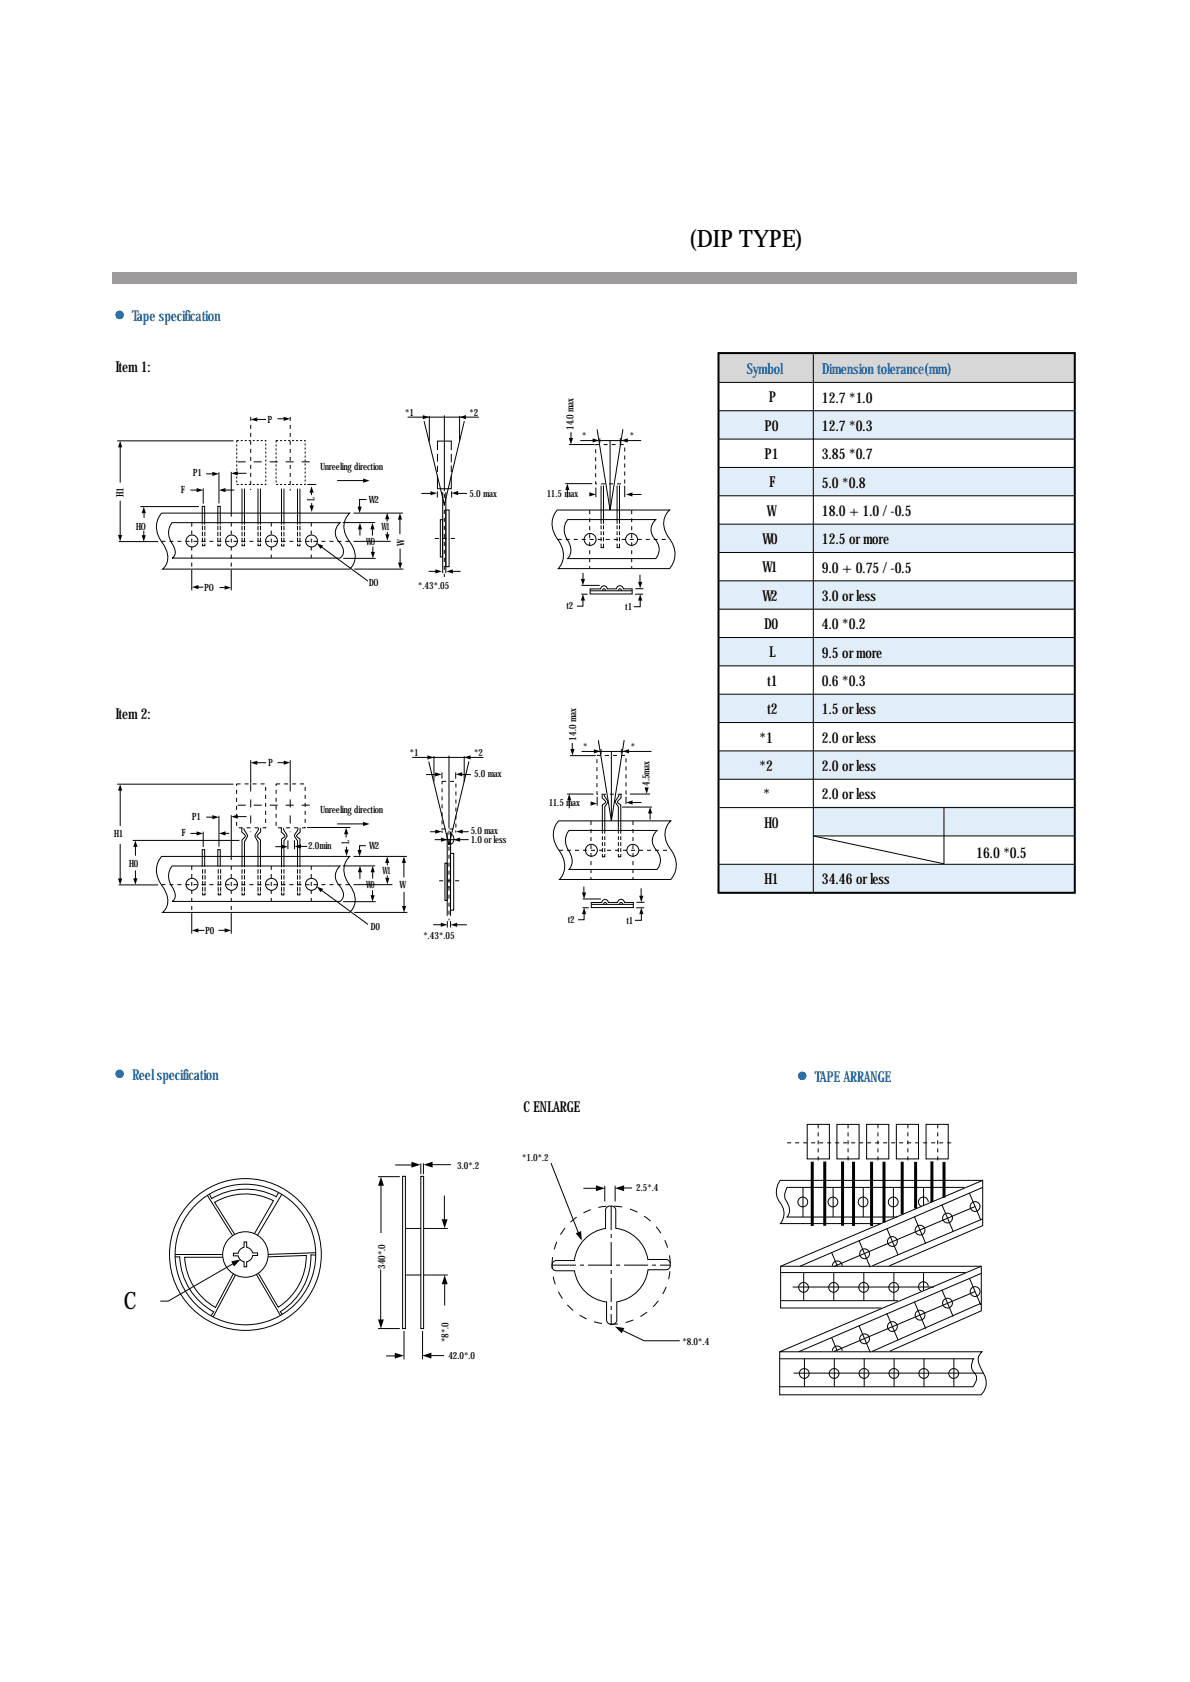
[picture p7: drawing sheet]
<svg xmlns="http://www.w3.org/2000/svg" width="210mm" height="297mm" viewBox="0 0 210 297" stroke-linecap="round" stroke-linejoin="round" font-family="sans-serif">
<g fill="#e1edf8">
<path d="M126.8 152.4h62.7v5.2h-62.7z"/>
<path d="M126.7 132.5h62.8v5h-62.8z"/>
<path d="M126.7 122.5h62.8v5h-62.8z"/>
<path d="M126.7 112.5h62.8v5h-62.8z"/>
<path d="M126.7 102.4h62.8v5.1h-62.8z"/>
<path d="M126.7 92.4h62.8v5.1h-62.8z"/>
<path d="M126.7 82.4h62.8v5h-62.8z"/>
<path d="M126.7 72.4h62.8v5h-62.8z"/>
</g>
<g fill="#00559b">
<circle cx="21.1" cy="55.6" r=".75"/>
<circle cx="21.1" cy="189.4" r=".75"/>
<circle cx="141.5" cy="189.8" r=".75"/>
</g>
<g fill="none" stroke="#000" stroke-width=".18">
<path d="M20.7 77.8h20.5M21.2 78.4v6.7M45.1 74h1.8M48.9 73.9h1.6M71.9 73.6h12.6M74.8 74.3l3.6 14.7 3.5-14.7M75.7 73.4v4.5M77.2 79.4v-1.6h2.4v1.6M78.4 73.3v13.3M81.1 73.4v4.5M100.4 78.4h4.5M100.7 76.2v1.3"/>
<path d="M102.4 77.7h10.7M105.8 77.3v.8M107.6 77.8v12.2M109.4 77.3v.9M109.9 75.7l-2.3 14.3-2.3-14.3M20.9 95.5h7M21.2 88.3v6.5M24.7 89.4h10.4M25.4 93.6v1.3M25.4 90.2v1.2M28.5 90.5h33.2a3.5 3.5 0 0 0-.1 5 3.5 3.5 0 0 1 .4 4.6l-.3 .3h-33l.1-.1a2.89 2.89 0 0 0 .4-3.5l-.6-1.1a3.9 3.9 0 0 1-.1-5.2zM30.4 92.2h29.6l-.1 .1a2.33 2.33 0 0 0-.1 3.3 1.9 1.9 0 0 1 .4 2.6l-.2 .2h-29.6a1.07 1.07 0 0 0 .5-1l-.1-.7-.5-.9a2.97 2.97 0 0 1 .1-3.6z"/>
<path d="M33.6 86.4h1.5M35.7 92.5v-3.2h.4v3.2M35.7 92.7v.8M35.7 93.8v.8M35.7 94.8v.8M35.7 95.9v.4h.4v-.4M35.8 86.1v2.7M36.1 92.7v.8M36.1 93.8v.8M36.1 94.8v.8M36.4 83.6h1.5M38.4 92.5v-3.2h.5v3.2"/>
<path d="M38.4 92.7v.8M38.4 93.8v.8M38.4 94.8v.8M38.4 95.9v.4h.5v-.4M38.6 83.3v5.5M38.9 92.7v.8M38.9 93.8v.8M38.9 94.8v.8M39.5 86.4h1.8M40.8 83.2v7.9M41.6 83.5h1.9M42.7 86.2v6.3"/>
<path d="M42.7 92.8v.7M42.7 93.8v.8M42.7 94.9v.7M42.7 95.9v.4h.4v-.4M43.1 86.2v6.3M43.1 92.8v.7M43.1 93.8v.8M43.1 94.9v.7M45.5 86.2v6.3M45.5 92.8v.7M45.5 93.8v.8M45.5 94.9v.7"/>
<path d="M45.5 95.9v.3h.4v-.3M45.9 86.2v6.3M45.9 92.8v.7M45.9 93.8v.8M45.9 94.9v.7M49.7 95.9v.4h.4v-.4M49.7 86.2v6.3M49.7 92.8v.7M49.7 93.8v.8M49.7 94.9v.7M50.1 86.2v6.3M50.1 92.8v.7"/>
<path d="M50.1 93.8v.8M50.1 94.9v.7M52.5 86.2v6.3M52.5 92.8v.7M52.5 93.8v.8M52.5 94.9v.7M52.5 95.9v.4h.4v-.4M52.9 86.2v6.3M52.9 92.8v.7M52.9 93.8v.8M52.9 94.9v.7M54.2 85.5h1.6"/>
<path d="M56.4 96.2l8.5 6.3M59.5 84.8h5M60.4 92.2h5.8M60.5 98.5h5.8M62.3 90.5h8.8M62.3 95.5h6.6M63.5 92.9v1.6M64.7 88.1h-1.3v1.6M65.7 92.9v1.6M65.8 96.4v1.3M68.3 91.5v.5M68.3 93.8v.5"/>
<path d="M70.5 91.2v3M70.6 96.8v2.8M74.3 87h1.8M77.1 86.7v1.1M77.2 83.8v2.4h2.4v-2.3M77.2 80v1.4M77.2 82.2v1M77.7 91.7h.4v6.5h-.4zM78.1 86.8v14.3M78.6 89.9h.6v10.1h-.6zM78.6 86.8v14.3M79.6 80.1v1.5"/>
<path d="M79.6 82.1v1.2M79.7 86.7v1.1M80.6 87h1.8M98.3 90h19.8a3.5 3.5 0 0 0 0 5 4 4 0 0 1 0 5.3h-19.6a3.8 3.8 0 0 0-.1-5.2 3.9 3.9 0 0 1-.1-5.1zM99.7 85.3h4.8M100.1 86.2v1.5M100.1 91.6h15.6l-.1 .1a2.33 2.33 0 0 0-.1 3.4 2.51 2.51 0 0 1 .2 3.4h-15.6h.1a2.53 2.53 0 0 0-.1-3.2 2.97 2.97 0 0 1 0-3.7zM105.1 81.9v.1M105.1 86v1.7M106 95.9v.7h.5v-.7M106 85.6v6.8M106 92.7v.6"/>
<path d="M106 93.7v.7M106 94.8v.6M106.5 85.6v6.8M106.5 92.7v.6M106.5 93.7v.7M106.5 94.8v.6M108.8 95.9v.7h.5v-.7M108.8 85.6v6.8M108.8 92.7v.6M108.8 93.7v.7M108.8 94.8v.6M109.3 85.6v6.8"/>
<path d="M109.3 92.7v.6M109.3 93.7v.7M109.3 94.8v.6M110.2 85.7v2M111.4 87.2h1.7M33.8 100.5v3.6M34.7 103.6h1.2M38.7 103.6h1.4M40.8 100.5v3.6M62.5 100.4h8.7M75.6 100.8h1.6M79.6 100.8h1.6"/>
<path d="M102.5 104.8h1.2M102.6 103.3h3.2M102.8 105.8v1.1h-1M102.8 101.1v1.7M104.1 103.9h1.8a.59 .59 0 0 1 .6-.6 .59 .59 0 0 1 .6 .6h1.6a.62 .62 0 0 1 .6-.6 .62 .62 0 0 1 .7 .6h1.5v.9h-7.4zM104.1 104.2h7.4M106.2 104.2l.3-.3 .3 .1v.2M109.1 104.2l.2-.3 .3 .1v.2M112 104.8h1.4M112.1 103.8h1.4M112.9 101.4v1.7M112.9 105.8v1.2h-1.1"/>
<path d="M20.7 138.3h20.5M21.2 138.9v6.8M44.2 134.1v4.1M45.1 134.5h1.8M48.9 134.5h1.6M51.2 134.1v4.1M72.7 133.6h12.6M75.1 136.6h1.8M75.6 134.3l3.6 14.8 3.5-14.8M76.5 133.4v4.5M78 136.2v1.1M79.2 133.3v12.8"/>
<path d="M80.4 136.2v1.1M81.3 136.6h1.8M81.9 133.4v4.5M100.5 133.3h4.6M100.9 131v1.8M102.6 132.5h12.3M106 132.1v1M107.8 132.6v12.2M109.6 132.1v.8M110.1 130.5l-2.3 14.3-2.3-14.2M20.9 156.1h7M21.2 148.9v6.5"/>
<path d="M23.4 148.2h18.8M23.9 153.5v1.9M23.9 149.1v1.8M28.5 151.1h33.2a3.5 3.5 0 0 0-.1 5 3.5 3.5 0 0 1 .4 4.5l-.3 .3h-33h.1a2.89 2.89 0 0 0 .4-3.6l-.6-1.1a3.9 3.9 0 0 1-.1-5.1zM30.4 152.7h29.6l-.1 .1a2.33 2.33 0 0 0-.1 3.4 1.9 1.9 0 0 1 .4 2.6l-.2 .2h-29.6a1.07 1.07 0 0 0 .5-1l-.1-.7-.5-.9a2.97 2.97 0 0 1 .1-3.7zM33.6 147h1.5M35.7 152.9v-3h.4v3M35.7 157.4v.4h.5v-.4M35.7 153.3v.8M35.7 154.4v.7M35.7 155.4v.8M35.7 156.5v.7"/>
<path d="M35.8 146.7v2.7M36.2 153.3v.8M36.2 154.4v.7M36.2 155.4v.8M36.2 156.5v.7M36.4 144.1h1.5M38.4 152.9v-3h.5v3M38.5 157.4v.4h.4v-.4M38.5 153.3v.8M38.5 154.4v.7M38.5 155.4v.8M38.5 156.5v.7"/>
<path d="M38.6 143.9v5.4M38.9 153.3v.8M38.9 154.4v.7M38.9 155.4v.8M38.9 156.5v.7M39.5 147h.9M40.8 143.8v7.9M41.6 144h1.9M42.7 146v.8l.6 .7-.6 .7v4.8M42.7 157.4v.4h.4v-.4M42.7 153.3v.8M42.7 154.4v.7"/>
<path d="M42.7 155.4v.8M42.7 156.5v.7M43 146.1l.2 .4a1.01 1.01 0 0 1 .2 1.5l-.3 .5v4.5M43.1 153.3v.8M43.1 154.4v.7M43.1 155.4v.8M43.1 156.5v.7M45.5 157.4v.4h.4v-.4M45.5 153.3v.8M45.5 154.4v.7M45.5 155.4v.8M45.5 156.5v.7"/>
<path d="M45.6 146.1l-.1 .4a1.01 1.01 0 0 0-.3 1.5l.3 .5v4.5M45.9 153.3v.8M45.9 154.4v.7M45.9 155.4v.8M45.9 156.5v.7M46 146v.8l-.7 .7 .6 .7v4.8M48.5 149.3h1.6M49.6 146v.8l.7 .7-.6 .5v5M49.7 157.4v.4h.4v-.4M49.7 153.3v.8M49.7 154.4v.7M49.7 155.4v.8"/>
<path d="M49.7 156.5v.7M50 146.1l.1 .4a1.01 1.01 0 0 1 .4 1.1l-.4 .7v4.7M50.1 153.3v.8M50.1 154.4v.7M50.1 155.4v.8M50.1 156.5v.7M50.8 148.2v1.6M51.9 148.2v1.6M52.5 157.4v.4h.4v-.4M52.5 153.3v.8M52.5 154.4v.7M52.5 155.4v.8"/>
<path d="M52.5 156.5v.7M52.5 146.1l-.1 .4a1.01 1.01 0 0 0-.4 1.1l.5 .7v4.7M52.8 149.3h1.4M52.9 153.3v.8M52.9 154.4v.7M52.9 155.4v.8M52.9 156.5v.7M52.9 146v.8l-.6 .7 .6 .5v5M54.2 146h7.6M56.4 156.8l8.5 6.3M59.5 145.3h5M60.4 152.7h5.8"/>
<path d="M60.5 159h5.8M61.1 146.8v.9M61.1 149.4v.7M62.3 151.1h9.5M62.3 156h6.9M63.5 153.5v1.5M64.5 149.2h-1.1v1M65.7 157v1.2M65.7 153.4v1.6M68.3 154.4v.5M68.3 152.1v.5M71.2 151.8v3"/>
<path d="M71.3 157.3v2.8M75.9 146.7h1.2M76.7 148.1h6M78 146.5v.4M78.5 152.3h.4v6.5h-.4zM78.9 146.8v14.7M79.5 150.5h.5v10h-.5zM79.5 146.7v14.8M79.6 147.1a1.05 1.05 0 0 1-.1 1.8M80.4 146.5v.4M81.4 146.7h1.3M98.5 144.8h19.8l-.1 .1a3.5 3.5 0 0 0 .1 4.9 4 4 0 0 1 0 5.3h-19.6a3.8 3.8 0 0 0-.1-5.1 3.9 3.9 0 0 1-.1-5.2z"/>
<path d="M100 140.1h4.7M100.4 146.5h15.5l-.1 .1a2.33 2.33 0 0 0-.1 3.3 2.51 2.51 0 0 1 .2 3.5h-15.5v-.1a2.53 2.53 0 0 0-.1-3.2 2.97 2.97 0 0 1 .1-3.6zM100.4 141v1.6M102.8 158.6h3.2M103 156.4v1.7M104.3 159.2h1.8a.59 .59 0 0 1 .6-.5 .59 .59 0 0 1 .6 .5h1.6a.62 .62 0 0 1 .6-.6 .62 .62 0 0 1 .7 .6h1.5v.9h-7.4zM104.3 159.5h7.4M105.3 140.5v1.6M106.2 140.1v.7l.6 .7-.5 .5v5M106.3 150.6v.5h.4v-.5M106.3 147.5v.7M106.3 148.6v.6"/>
<path d="M106.3 149.6v.7M106.4 159.5l.3-.3 .3 .1v.2M106.6 140.2l.1 .4a.9 .9 0 0 1 .4 1l-.4 .7v4.7M106.7 147.5v.7M106.7 148.6v.6M106.7 149.6v.7M109.1 150.6v.5h.4v-.5M109.1 147.5v.7M109.1 148.6v.6M109.1 149.6v.7M109.1 140.2l-.1 .4a.9 .9 0 0 0-.4 1l.5 .7v4.7M109.3 159.5l.2-.3 .3 .1v.2"/>
<path d="M109.5 147.5v.7M109.5 148.6v.6M109.5 149.6v.7M109.5 140.1v.7l-.6 .7 .6 .5v5M109.7 142.4h5.3M110.4 140.5v1.3M111.1 140.1h3.6M111.4 141.6h1.8M112.3 159.2h1.4M113.1 156.7v1.7M114.7 143.3v1.3M33.8 161.1v3.6"/>
<path d="M34.7 164.1h1.4M38.5 164.1h1.6M40.8 161.1v3.6M62.5 160.9h9.4M76.4 163.1h1.6M78.9 162.5v1.1M79.5 162.5v1.1M80.5 163.1h1.8M102.7 160.1h1.2M103 161.1v1.1h-1M112.2 160.1h1.4M113.1 161.1v1.2h-1.1"/>
<path d="M142.4 198.3h3.9v6.1h-3.9zM147.6 198.3h3.9v6.1h-3.9zM152.9 198.3h3.9v6.1h-3.9zM158.1 198.3h3.9v6.1h-3.9zM163.3 198.3h4v6.1h-4zM36.6 210.9l4.4 7.1M43 219.1h.5v.9a1.29 1.29 0 0 1 1.1 1h.8v.5h-.8a1.29 1.29 0 0 1-1.1 1.1v.8h-.5v-.8a1.29 1.29 0 0 1-1-1.1h-.8v-.4h.8a1.29 1.29 0 0 1 1-1.1zM44.9 217.6l3.3-5.8a10.7 10.7 0 0 0-10.4 .3l3.6 5.7M49.2 210.3l-.5 .8a11.5 11.5 0 0 0-11.4 .3l-.3-.7M49.7 210.7l-4.3 7.2M66.7 207.6h3.8M67.2 209v8.5"/>
<path d="M69.7 205.5h3.8M71 207.5h.5v26.8h-.5zM71.6 216.7h2.7M74.2 207.5h.5v26.8h-.5zM74.2 205.2v1.9M74.7 205.2v1.9M74.8 216.7h4.2M76.1 205.4h3.4M78.4 210.9v5.1M97.2 205.1l5.1 13.1M102.9 209.6h2.4M106.7 209.2v2.7"/>
<path d="M107 213a.96 .96 0 0 1 1.6 .5v3.2a6.5 6.5 0 0 1 5.7 5.5h3.2a.91 .91 0 0 1 .7 .9 .91 .91 0 0 1-.7 .9h-3.2a6.5 6.5 0 0 1-5.5 5.6v3.2a.91 .91 0 0 1-.9 .8 .91 .91 0 0 1-.9-.8v-3.1a6.5 6.5 0 0 1-5.7-5.5h-3.2a.91 .91 0 0 1-.7-1 .91 .91 0 0 1 .7-.9h3.2a6.5 6.5 0 0 1 5.5-5.6v-3.2zM108.5 209.2v2.7M109 209.5h2.5M141.6 209.4v5.3M147 209.4v5.3M151.5 218.8l2 4.7M152.3 209.4v5.3M155.4 215.8h-17.7v-.1a2.87 2.87 0 0 0-.1-3.5 3.3 3.3 0 0 1 0-4h35.7v8l-16.4 7.1M156.4 216.6l2 4.8M157.6 209.4v5.3M161.3 214.6l2 4.8M162.9 209.4v3.3"/>
<path d="M163.7 212a.86 .86 0 0 0-1.3-.7 .86 .86 0 0 0 .1 1.5M164.1 212.1h.1M164.1 211.9v.2M166.1 212.5l2 4.7M170.1 209.4h-31.3a2.31 2.31 0 0 0 .1 2.9 2.07 2.07 0 0 1-.1 2.4h19.5M171 210.4l2 4.8M172 212.8l-24.9 10.6M173.3 208.2l-35.6 15.2v7.3h17.8M173.3 215l-19.4 8.3M173.3 209.4l-32.2 14M30.8 221.7h.9a11.5 11.5 0 0 0 6 9.7l-.5 .7M30.9 221.3h8.4"/>
<path d="M39.3 221.8h-6.7a10.7 10.7 0 0 0 5.4 8.8l3.1-5.9M41.2 222.8l-11.5 6.7h-1.4M41.5 224.9l-3.9 7.4M45.2 224.8l4.2 7.2M47.3 221.7l6.7-.3a10.7 10.7 0 0 1-4.9 9.2l-3.5-6M55.7 221l-8.4 .3M55.7 221.4l-.9-.1a11.5 11.5 0 0 1-5.4 10.1l.4 .4M66.7 234.3h3.8M67.1 223.9v9.8M68.1 239.2h2.4M71.3 234.8v5M71.6 224.9h2.7"/>
<path d="M74.5 234.8v5M74.8 224.9h4.2M75.9 239.1h2.4M78.4 226.3v4M109.7 234.6l3.9 1.9h6.3M137.5 239.7h34.2v.1a2.03 2.03 0 0 0 .2 2.3 1.91 1.91 0 0 1-.3 2.5h-34.1M137.7 224.5h32.6M137.7 229.4h20.7M137.7 223.4h35.4v7.8l-16.1 7.1M139.8 227h25M141.8 224.5v4.9M141.9 239.7v4.9"/>
<path d="M146.7 220.9l1 2.4M146.7 235.9l1 2.4M146.8 223.3a.86 .86 0 0 1 .9-.9 .86 .86 0 0 1 .9 .9M146.8 238.3a.86 .86 0 0 1 .9-.9 .86 .86 0 0 1 .9 .9M147.1 224.5v4.9M147.2 239.7v4.9M151.5 233.8l2 4.7M152.4 224.5v4.9M152.4 239.7v4.9M156.4 231.6l2 4.8M157.7 224.5v4.9M157.7 239.7v4.9"/>
<path d="M161.3 229.6l2 4.8M162.9 224.4v3.2M163 239.7v4.9M163.7 227a.86 .86 0 0 0-1.3-.8 .86 .86 0 0 0 .1 1.5M166.1 227.5l2 4.7M168.3 239.7v4.9M171 225.4l2 4.8M172 227.8l-24.9 10.6M173.1 223.4l-35.6 15v7.6l35.6-.1a2.91 2.91 0 0 0 .4-3.6 4.4 4.4 0 0 1-.9-3l.6-.9h-35.7M173.1 229.9l-19.3 8.5M173.1 224.6l-32.2 13.8M140 242.2h33.5"/>
<circle cx="33.9" cy="95.4" r="1.05"/>
<circle cx="40.8" cy="95.4" r="1.05"/>
<circle cx="47.9" cy="95.4" r="1.05"/>
<circle cx="54.9" cy="95.4" r="1.05"/>
<circle cx="104.1" cy="95.1" r="1.05"/>
<circle cx="111.4" cy="95.1" r="1.05"/>
<circle cx="33.9" cy="156" r="1.05"/>
<circle cx="40.8" cy="156" r="1.05"/>
<circle cx="47.9" cy="156" r="1.05"/>
<circle cx="54.9" cy="156" r="1.05"/>
<circle cx="104.3" cy="150" r="1.05"/>
<circle cx="111.6" cy="150" r="1.05"/>
<circle cx="141.6" cy="212" r=".86"/>
<circle cx="146.9" cy="212" r=".86"/>
<circle cx="152.2" cy="212" r=".86"/>
<circle cx="157.4" cy="219" r=".86"/>
<circle cx="157.6" cy="212" r=".86"/>
<circle cx="162.3" cy="217" r=".86"/>
<circle cx="167.1" cy="214.9" r=".86"/>
<circle cx="172" cy="212.8" r=".86"/>
<circle cx="43.3" cy="221.3" r="4"/>
<circle cx="43.3" cy="221.3" r="13.4"/>
<circle cx="43.3" cy="221.3" r="12.4"/>
<circle cx="141.7" cy="227.1" r=".86"/>
<circle cx="147" cy="227.1" r=".86"/>
<circle cx="152.3" cy="227.1" r=".86"/>
<circle cx="152.5" cy="236.2" r=".86"/>
<circle cx="152.5" cy="221.2" r=".86"/>
<circle cx="157.4" cy="234" r=".86"/>
<circle cx="157.6" cy="227.1" r=".86"/>
<circle cx="162.3" cy="232" r=".86"/>
<circle cx="167.1" cy="229.9" r=".86"/>
<circle cx="172" cy="227.8" r=".86"/>
<circle cx="141.9" cy="242.3" r=".86"/>
<circle cx="147.1" cy="242.3" r=".86"/>
<circle cx="152.4" cy="242.3" r=".86"/>
<circle cx="157.7" cy="242.3" r=".86"/>
<circle cx="162.9" cy="242.3" r=".86"/>
<circle cx="168.2" cy="242.3" r=".86"/>
</g>
<g fill="#000">
<path d="M21.2 77.8l.4 1.1h-.8zM44.2 74l1.2-.4v.8zM50 73.5l1.2 .4-1.2 .3zM74.6 73.2l1.1 .4-1.1 .4zM81.1 73.6l1.1-.4v.8zM100.3 77.3h.8l-.4 1.1zM104.5 77.3l1.2 .4-1.2 .4zM109.6 77.7l1.1-.4v.8zM20.8 94.4h.8l-.4 1.1zM25 94.4h.7l-.3 1.2zM25.4 89.4l.3 1.1h-.7zM34.7 86.1l1.1 .4-1.1 .3z"/>
<path d="M37.5 83.2l1.1 .4-1.1 .4zM38.6 86.4l1.2-.3v.7zM40.8 83.5l1.1-.4v.8zM54.6 89.2h.7l-.3 1.1zM55 85.8l.3 1.1h-.7zM55.9 95.8l1.1 .4-.5 .6zM63.1 89.4h.7l-.4 1.1zM63.5 92.2l.4 1.2h-.8zM64.1 84.4l1.1 .4-1.1 .3zM65.4 97.3h.7l-.3 1.2zM65.7 92.2l.4 1.2h-.8zM68 94.2h.7l-.4 1.2z"/>
<path d="M68.3 90.4l.4 1.2h-.8zM70.2 99.2h.7l-.3 1.2zM70.5 90.5l.4 1.2h-.7zM75.9 86.6l1.2 .4-1.2 .4zM79.7 87l1.1-.4v.7zM100.1 85.3l.3 1.2h-.7zM103.9 86.8l1.2 .4-1.2 .4zM110.4 87.2l1.2-.4v.8zM33.9 103.6l1.1-.4v.7zM39.6 103.3l1.2 .4-1.2 .3zM76.8 100.4l1.1 .4-1.1 .4zM78.7 100.8l1.2-.4v.8z"/>
<path d="M102.5 102.1h.7l-.4 1.2zM102.8 104.8l.4 1.1h-.7zM112.5 102.6h.8l-.4 1.2zM112.9 104.8l.4 1.1h-.7zM21.2 138.3l.4 1.2h-.8zM44.2 134.5l1.2-.3v.7zM50 134.2l1.2 .3-1.2 .4zM75.4 133.2l1.1 .4-1.1 .4zM76.7 136.2l1.2 .4-1.2 .4zM80.4 136.6l1.1-.4v.7zM81.9 133.6l1.1-.4v.8zM100.6 132.1h.7l-.3 1.1z"/>
<path d="M104.8 132.2l1.1 .3-1.1 .4zM109.8 132.5l1.2-.3v.7zM113.7 138.9h.7l-.3 1.1zM20.8 155h.8l-.4 1.1zM23.5 154.9h.7l-.3 1.2zM23.9 148.2l.3 1.2h-.7zM34.7 146.6l1.1 .4-1.1 .4zM37.5 143.8l1.1 .3-1.1 .4zM38.6 147l1.2-.4v.8zM40.8 144l1.1-.3v.7zM49.6 149l1.2 .4-1.2 .3zM51.9 149.3l1.2-.4v.8z"/>
<path d="M55.9 156.4l1.1 .4-.5 .6zM60.8 149.9h.7l-.4 1.1zM61.1 146l.3 1.1h-.7zM63.1 149.9h.7l-.4 1.2zM63.5 152.7l.4 1.2h-.8zM64.1 145l1.1 .3-1.1 .4zM65.3 157.9h.8l-.4 1.1zM65.7 152.7l.4 1.2h-.7zM68 154.8h.7l-.4 1.2zM68.3 151.1l.4 1.1h-.8zM70.9 159.8h.7l-.3 1.2zM71.2 151.1l.4 1.1h-.7z"/>
<path d="M76.8 146.3l1.1 .4-1.1 .4zM77.8 147.7l1.1 .4-1.1 .4zM80 148.1l1.2-.4v.8zM80.5 146.7l1.1-.4v.7zM100.4 140l.4 1.2h-.8zM102.7 157.4h.7l-.4 1.2zM104.2 141.4l1.1 .3-1.1 .4zM110.4 141.6l1.2-.4v.7zM112.8 158h.7l-.4 1.1zM114.7 142.3l.3 1.2h-.7zM33.8 164.1l1.2-.4v.8zM39.6 163.7l1.2 .4-1.2 .4z"/>
<path d="M77.8 162.8l1.1 .3-1.1 .4zM79.5 163.1l1.1-.3v.7zM103 160.1l.4 1.1h-.7zM113.1 160.1l.4 1.1h-.7zM67.2 207.5l.5 1.6h-1zM72.6 204.9l1.6 .5-1.6 .6zM74.7 205.4l1.6-.5v1zM77.9 215.1h1l-.5 1.6zM101.5 217.5l1-.4 .1 1.7zM105.1 209.1l1.6 .5-1.6 .5zM108.5 209.6l1.6-.5v1zM40.8 222.5l1.6-.4-1.1 1.3z"/>
<path d="M66.7 232.7h1l-.5 1.6zM69.6 238.6l1.6 .5-1.6 .5zM74.5 239.1l1.6-.5v1zM78.4 224.9l.6 1.6h-1.1zM108.5 234l1.6 .3-.4 .9z"/>
</g>
<path d="M107.8 212.7v20.9M97.4 223.2h20.8" fill="none" stroke="#000" stroke-width=".18" stroke-dasharray="4.2 .7 .7 .7" stroke-linecap="butt"/>
<g fill="none" stroke="#000" stroke-width=".18" stroke-dasharray="1.4 1.4" stroke-linecap="butt">
<path d="M54.6 81.5h-14M44.2 138.2v8.6M51.2 138.2v8.6M54.6 142h-14"/>
<circle cx="107.8" cy="223.2" r="10.4"/>
</g>
<path d="M143.3 204.9v11.3M145.5 204.9v11.3M148.6 204.9v11.3M150.6 204.9v11.3M153.7 204.9v11.3M155.9 204.9v10.7M159.1 204.9v9.3M161.5 204.9v8.3M164.4 204.9v7.1M166.5 205v6.3" fill="none" stroke="#000" stroke-width=".53"/>
<g fill="none" stroke="#000" stroke-width=".18" stroke-dasharray=".7 .7" stroke-linecap="butt">
<path d="M44.2 73.5v12.9M51.2 73.5v13M105.1 78.4h5.1v6.9h-5.1zM28.5 95.5h33.1M33.8 92.2v7.9M40.8 92.2v7.9M47.8 92.2v6.2M54.9 92.2v6.2M54.9 86.8v.5M55 89.2v-.5M76.7 95h4.1M78.4 87.1v14.7"/>
<path d="M98.4 95.1h19.8M104 90v10.3M111.4 90v10.3M41.7 138.3h5.2v7.7h-5.2zM48.7 138.3h5.1v7.7h-5.1zM78 137.8h2.4v8.4h-2.4zM105.3 133.3h5.1v6.8h-5.1zM28.5 156h33.1M33.8 152.7v7.9M40.8 152.7v7.9M47.8 152.7v6.3M54.9 152.7v6.3"/>
<path d="M77.5 155.4h4M78.9 156.4h.5M79.2 146.5v15.9M98.6 150h19.8M104.2 144.8v10.3M111.7 144.8v10.3M144.3 198.3v6.6M149.6 198.3v6.6M154.9 198.3v6.6M160.1 198.3v6.6M165.4 198.3v6.6M138.8 201.6h29.3"/>
</g>
<path d="M41.8 77.7h5.1v7.8h-5.1zM48.7 77.7h5.1v7.8h-5.1z" fill="none" stroke="#000" stroke-width=".18" stroke-dasharray=".4 .4" stroke-linecap="butt"/>
<path d="M143.5 142.3h45.8v5.2h-45.8z" fill="#e1edf8"/>
<path d="M126.7 62.5h62.8v4.9h-62.8z" fill="#d7d7d7"/>
<path d="M126.7 62.3h62.9v95.2h-62.9z" fill="none" stroke="#000" stroke-width=".35"/>
<g fill="none" stroke="#000" stroke-width=".18">
<path d="M126.7 67.5h62.8M126.7 72.5h62.8M126.7 77.5h62.8M143.5 62.5v94.8M126.7 82.5h62.8M126.7 87.5h62.8M126.7 92.5h62.8M126.7 97.5h62.9M126.7 102.5h62.9M126.7 107.5h62.9M126.7 112.5h62.9M126.7 117.5h62.8"/>
<path d="M126.7 122.5h62.8M126.7 127.5h62.7M126.7 132.5h62.8M126.7 137.5h62.8M126.7 152.5h63M126.9 142.5h62.6M166.5 142.5v9.9l-23-4.9h46.1"/>
</g>
<path d="M19.9 47.9h170v2.1h-170z" fill="#9c9a9a"/>
<g font-size="4.2">
<text x="121.6" y="43.6">(DIP TYPE)</text>
<text x="21.9" y="230.8">C</text>
</g>
<g font-size="2.6" fill="#00559b">
<text x="23.3" y="56.6">Tape specification</text>
<text x="131.7" y="66">Symbol</text>
<text x="145" y="66">Dimension tolerance(mm)</text>
<text x="23.3" y="190.4">Reel specification</text>
<text x="143.7" y="190.8">TAPE ARRANGE</text>
</g>
<g font-size="2.6">
<text x="20.4" y="65.6">Item 1:</text>
<text x="135.6" y="71">P</text>
<text x="145" y="71">12.7 *1.0</text>
<text x="134.9" y="76">P0</text>
<text x="145" y="76">12.7 *0.3</text>
<text x="134.9" y="81">P1</text>
<text x="145" y="81">3.85 *0.7</text>
<text x="135.7" y="86">F</text>
<text x="145" y="86">5.0 *0.8</text>
<text x="134.5" y="96">W</text>
<text x="135.2" y="91">W</text>
<text x="136" y="96">0</text>
<text x="145" y="91">18.0 + 1.0 / -0.5</text>
<text x="134.5" y="101">W</text>
<text x="136" y="101">1</text>
<text x="145" y="96">12.5 or more</text>
<text x="145" y="101">9.0 + 0.75 / -0.5</text>
<text x="134.5" y="106">W</text>
<text x="136" y="106">2</text>
<text x="145" y="106">3.0 or less</text>
<text x="134.8" y="111">D0</text>
<text x="145" y="111">4.0 *0.2</text>
<text x="135.7" y="116">L</text>
<text x="145" y="116">9.5 or more</text>
<text x="135.3" y="121">t1</text>
<text x="135.3" y="126">t2</text>
<text x="145" y="121">0.6 *0.3</text>
<text x="20.4" y="126.8">Item 2:</text>
<text x="134" y="131">*1</text>
<text x="145" y="126">1.5 or less</text>
<text x="145" y="131">2.0 or less</text>
<text x="134" y="136">*2</text>
<text x="145" y="136">2.0 or less</text>
<text x="134.7" y="141">*</text>
<text x="145" y="141">2.0 or less</text>
<text x="134.8" y="146">H0</text>
<text x="134.8" y="156">H1</text>
<text x="172.2" y="151.3">16.0 *0.5</text>
<text x="145" y="156">34.46 or less</text>
<text x="92.3" y="196.1">C ENLARGE</text>
</g>
<g font-size="1.8">
<text x="47.2" y="74.6">P</text>
<text x="71.5" y="73.3">*1</text>
<text x="82.8" y="73.3">*2</text>
<text x="101.2" y="75.8" transform="rotate(-90 101.2 75.8)">14.0 max</text>
<text x="102.7" y="77.4">*</text>
<text x="111.1" y="77.4">*</text>
<text x="34" y="84">P1</text>
<text x="56.5" y="82.9">Unreeling direction</text>
<text x="21.8" y="87.7" transform="rotate(-90 21.8 87.7)">H1</text>
<text x="31.9" y="86.9">F</text>
<text x="55.5" y="88.3" transform="rotate(-90 55.5 88.3)">L</text>
<text x="65.1" y="88.7">W</text>
<text x="66" y="88.7">2</text>
<text x="82.8" y="87.7">5.0 max</text>
<text x="96.5" y="87.7">11.5 max</text>
<text x="24" y="93.5">HO</text>
<text x="67.3" y="93.5">W</text>
<text x="68.1" y="93.5">1</text>
<text x="64.6" y="96.1">W</text>
<text x="65.4" y="96.1">O</text>
<text x="71.3" y="96.2" transform="rotate(-90 71.3 96.2)">W</text>
<text x="36" y="104.2">PO</text>
<text x="65" y="103.3">DO</text>
<text x="73.8" y="103.9">*.43*.05</text>
<text x="99.9" y="107.4">t2</text>
<text x="110.3" y="107.6">t1</text>
<text x="101.6" y="130.6" transform="rotate(-90 101.6 130.6)">14.0 max</text>
<text x="47.3" y="135.1">P</text>
<text x="72.3" y="133.3">*1</text>
<text x="83.6" y="137.1">5.0 max</text>
<text x="83.6" y="133.3">*2</text>
<text x="102.9" y="132.2">*</text>
<text x="111.3" y="132.2">*</text>
<text x="56.5" y="143.5">Unreeling direction</text>
<text x="96.8" y="142.2">11.5 max</text>
<text x="114.6" y="138.6" transform="rotate(-90 114.6 138.6)">4.5max</text>
<text x="20.1" y="147.7">H1</text>
<text x="32" y="147.5">F</text>
<text x="33.8" y="144.6">P1</text>
<text x="54.4" y="149.8">2.0min</text>
<text x="61.6" y="148.9" transform="rotate(-90 61.6 148.9)">L</text>
<text x="65.1" y="149.7">W</text>
<text x="66.1" y="149.7">2</text>
<text x="83" y="148.7">1.0 or less</text>
<text x="83" y="147.2">5.0 max</text>
<text x="22.8" y="152.9">H0</text>
<text x="67.5" y="154.2">W</text>
<text x="68.3" y="154.2">1</text>
<text x="64.6" y="156.6">W</text>
<text x="65.4" y="156.6">0</text>
<text x="70.5" y="156.7">W</text>
<text x="36.2" y="164.8">P0</text>
<text x="65.3" y="164" transform="rotate(1 65.3 164)">D0</text>
<text x="74.7" y="165.6">*.43*.05</text>
<text x="100.1" y="162.7">t2</text>
<text x="110.5" y="162.9">t1</text>
<text x="80.6" y="206.2">3.0*.2</text>
<text x="92.1" y="204.9">*1.0*.2</text>
<text x="112.2" y="210.1">2.5*.4</text>
<text x="67.9" y="223.8" transform="rotate(-90 67.9 223.8)">340*.0</text>
<text x="79.1" y="239.8">42.0*.0</text>
<text x="79.1" y="236.8" transform="rotate(-90 79.1 236.8)">*8*.0</text>
<text x="120.4" y="237.2">*8.0*.4</text>
</g>
</svg>
